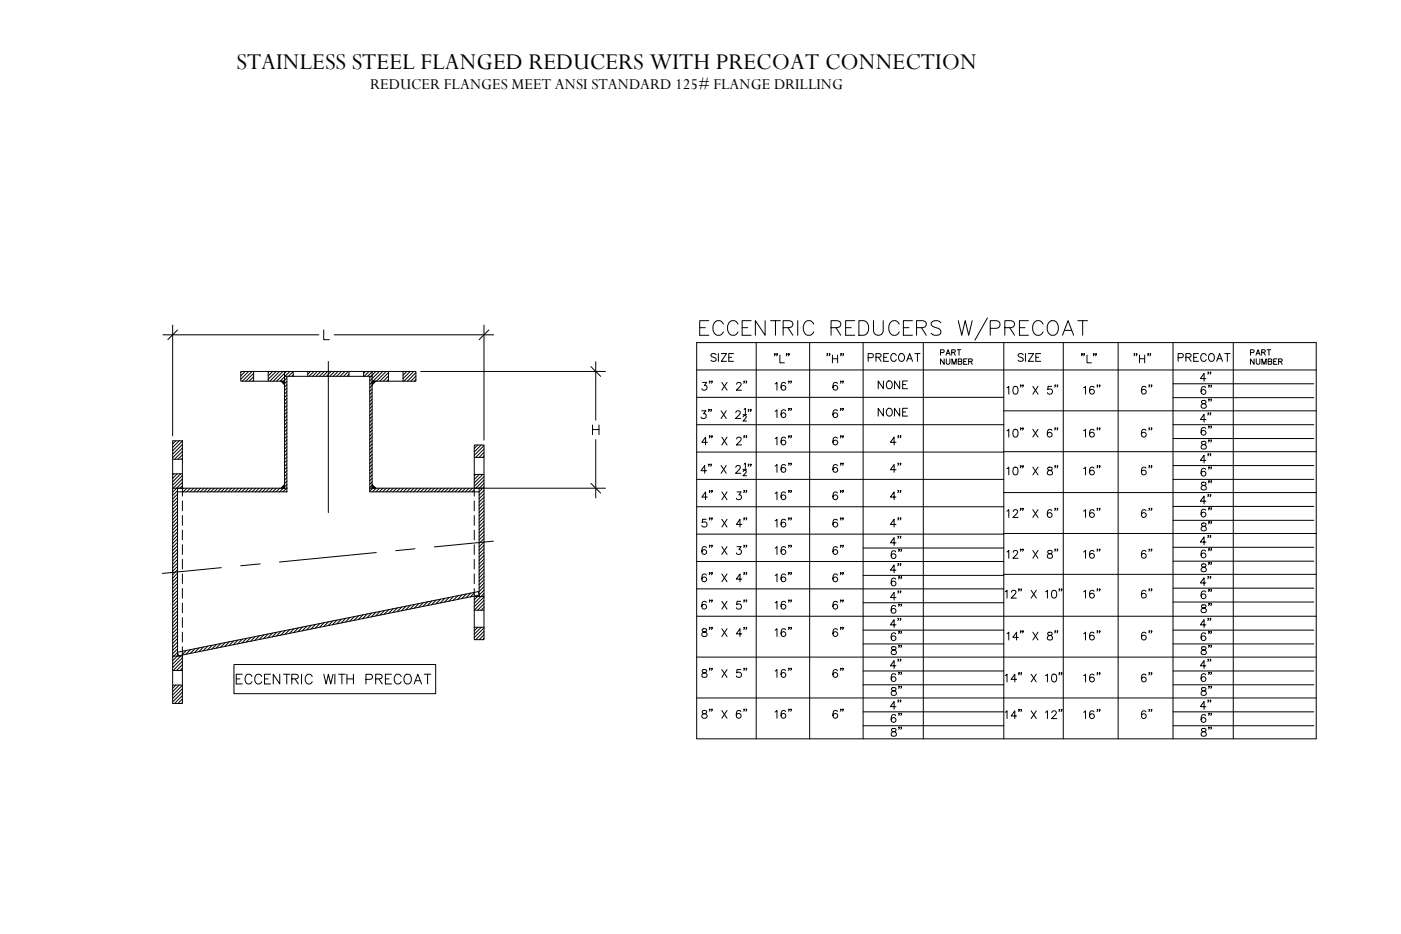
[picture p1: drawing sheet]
<svg xmlns="http://www.w3.org/2000/svg" width="914mm" height="610mm" viewBox="0 0 914 610" stroke-linecap="round" stroke-linejoin="round" font-family="sans-serif">
<g fill="none" stroke="#000" stroke-width=".65">
<path d="M106 219h102M113 212v73M116 215l-6 7M211 215v7h4M218 219h104M316 212v75M319 215l-6 7M214 236v99M386 239l6 7M389 236v38M455 224h404v258h-404zM494 224v258"/>
<path d="M528 224v258M563 224v258M603 224v258M614 230h2v-1l-2-1v4M616 234v4l-2-4v4M617 232l2-4 1 4M618 234v3l1 1 1-1v-3M618 231h2M621 230h2v-1l-2-1v4M621 238v-4l2 4 1-4v4M622 230l2 2M625 236h2l1-1-3-1v4l3-1-1-1"/>
<path d="M626 228v4M629 236h1M631 234h-2v4h2M632 236h2v-1l-2-1v4M633 236l2 2M655 224v258M694 224v258M730 224v258M766 224v258M805 224v258M816 230h2v-1l-2-1v4M819 234v4l-3-4v4"/>
<path d="M820 232l1-4 1 4M820 234v3l1 1 1-1v-3M820 231h2M823 230h2l1-1-3-1v4M824 238v-4l1 4 1-4v4M825 230l1 2M827 228h2M828 236h2v-1l-2-1v4l2-1-1-1M828 228v4M831 236h2M834 234h-3v4h3M835 236h2v-1l-2-1v4"/>
<path d="M836 236l1 2M158 242l-1 1M160 242l-3 3M162 242l-5 6M165 242l-7 7M166 246l-3 3M166 242v7M166 244l-6 5M166 248l-1 1M175 242v7M176 242l-1 1M178 242l-3 3"/>
<path d="M180 242l-5 6M182 242l-6 7M185 242l-7 7M186 242v77M186 246h57M186 249h-29v-7h114v7h-28M187 242l-6 7M187 247l-2 2M187 249l-1 1M187 251l-1 2M187 253l-1 2M187 256l-1 1"/>
<path d="M187 258l-1 1M187 246v75h-71M189 242l-6 7M191 242v4M191 245l-1 1M191 243l-3 3M201 242v4M203 242l-2 2M205 242l-3 4M207 242l-3 4M209 242l-3 4M212 242l-4 4"/>
<path d="M214 242l-3 4M216 242l-3 4M218 242l-3 4M221 242l-4 4M223 242l-3 4M225 242l-3 4M227 242l-3 4M228 242v4M228 244l-2 2M237 242v4M239 242l-2 2M241 242l-3 4"/>
<path d="M241 246v75h72l3-3M243 249l-2 2M243 252l-2 1M243 254l-2 1M243 256l-2 2M243 258l-2 2M243 242v77M243 242l-3 4M245 242l-4 4M248 242l-7 7M250 242l-7 7M252 242l-6 7"/>
<path d="M254 243l-6 6M254 242v7M254 248l-2 1M254 245l-4 4M263 242v7M263 242v1M266 242l-3 3M268 242l-5 5M270 242l-6 7M271 245l-3 4M271 243l-5 6M271 248l-1 1"/>
<path d="M275 242h120M455 259h200M455 241h404M766 250h91M766 260h91M187 262l-1 2M187 265l-1 1M187 267l-1 1M187 269l-1 2M187 271l-1 2M187 274l-1 1M187 276l-1 1"/>
<path d="M187 278l-1 2M187 260l-1 2M243 261l-2 1M243 263l-2 1M243 265l-2 2M243 267l-2 2M243 270l-2 1M243 272l-2 1M243 279l-2 1M243 274l-2 2M243 276l-2 2M387 277v7"/>
<path d="M391 277v7M455 277h200M458 268h3l-2 2a1.7 1.7 0 0 1 2 2 1.7 1.7 0 0 1-2 1 1.7 1.7 0 0 1-1-1M463 267h-1h1l-1 2M464 267v2M471 268l3 5M474 268l-3 5M480 269l1-1h1l1 1-1 2-2 2h3M485 271h2M485 272l1-1 1 1-2 3h2M486 267v-1v4M489 267h-1h1l-1 2"/>
<path d="M490 267v2M655 268h204M766 277h91M787 274h-4l3-4v6M113 300h6M115 288l-2 2M117 288l-4 4M119 295l-5 5M119 299l-1 1M119 297l-3 3M119 288l-6 6M119 290l-6 6"/>
<path d="M119 292l-6 7M187 280l-1 2M187 283l-1 1M187 285l-1 1M187 287l-1 2M187 289l-1 2M187 292l-1 1M187 296l-1 2M187 298l-1 2M187 294l-1 1M243 281l-2 1M243 283l-2 2"/>
<path d="M243 285l-2 2M243 288l-2 1M243 290l-2 1M243 292l-2 2M243 294l-2 2M243 297l-2 1M243 299l-2 1M310 299h6M312 290l-2 3M314 290l-4 5M316 293l-6 6M316 298l-1 1"/>
<path d="M316 291l-6 6M316 295l-3 4M387 280h4M389 287v38M455 295h200M655 295h204M766 286h91M113 319h74M113 309h6M113 309v1M116 309l-3 3M116 319v109"/>
<path d="M118 309l-5 5M119 315l-6 6M119 313l-6 6M119 317l-2 2M119 310l-6 7M120 319h-1M122 319l-2 2M124 319l-2 2M126 319l-2 2M129 319l-3 2M131 319l-2 2M133 319l-2 2"/>
<path d="M135 319l-2 2M138 319l-3 2M140 319l-2 2M142 319l-2 2M144 319l-2 2M147 319l-3 2M149 319l-2 2M151 319l-2 2M153 319l-2 2M156 319l-3 2M158 319l-3 2M160 319l-2 2"/>
<path d="M162 319l-2 2M165 319l-3 2M167 319l-2 2M169 319l-2 2M171 319l-2 2M174 319l-3 2M176 319l-3 2M178 319l-2 2M180 319l-2 2M183 319l-3 2M185 319l-3 2M187 318l-2 3"/>
<path d="M187 303l-1 1M187 305l-1 2M187 307l-1 2M187 309l-1 2M187 312l-1 1M187 314l-1 2M187 316l-1 2M187 300l-1 2M241 319h154M243 301l-2 2M243 303l-2 2M243 305l-2 2"/>
<path d="M243 308l-2 1M243 310l-2 1M243 312l-2 2M243 314l-2 2M243 317l-2 1M243 319l-2 2M245 319l-2 2M248 319l-3 2M250 319l-2 2M252 319l-2 2M254 319l-2 2M257 319l-3 2"/>
<path d="M259 319l-2 2M261 319l-2 2M263 319l-2 2M266 319l-3 2M268 319l-2 2M270 319l-2 2M272 319l-2 2M275 319l-3 2M277 319l-3 2M279 319l-2 2M281 319l-2 2M284 319l-3 2"/>
<path d="M286 319l-3 2M288 319l-2 2M290 319l-2 2M293 319l-3 2M295 319l-3 2M297 319l-2 2M299 319l-2 2M302 319l-3 2M304 319l-3 2M306 319l-2 2M308 319l-2 2M310 320l-2 1"/>
<path d="M310 310h6M311 310l-1 1M313 319v70M313 310l-3 3M315 310l-5 5M316 316l-3 3M316 311l-6 6M316 313l-5 6M386 315l6 7M455 313h200M461 307h-3l2-3v5M463 303h-1h1l-1 1"/>
<path d="M464 303v1M471 304l3 5M474 304l-3 5M480 305l1-1h1l1 1-1 1-2 3h3M485 306h2M485 308l1-1 1 1-2 3h2M486 303v-1v4M489 303h-1h1l-1 1M490 303v1M766 313h91M766 304h91M787 300h-4l3-3v5"/>
<path d="M116 320l-3 3M116 322l-3 4M116 325l-3 3M116 327l-3 3M116 329l-3 3M116 331l-3 4M116 334l-3 3M116 336l-3 3M116 338l-3 3M119 324v-36h-6v171h6v-37M119 327v6M119 336v7"/>
<path d="M187 321h.1M310 324v-34h6v127h-6v-28M310 327v6M310 337v6M316 320l-3 3M316 325l-3 3M316 338l-3 3M316 322l-3 3M316 327l-3 3M316 329l-3 3M316 331l-3 3M316 334l-3 3"/>
<path d="M316 336l-3 3M455 331h200M655 321h204M766 331h91M766 340h91M787 327h-4l3-3v5M116 340l-3 4M116 343l-3 3M116 345l-3 3M116 347l-3 3M116 349l-3 4M116 352l-3 3"/>
<path d="M116 354l-3 3M116 356l-3 3M116 358l-3 4M119 346v6M119 356v6M271 358l-13 1M310 346v6M310 356v6M316 354l-3 3M316 351l-3 4M316 340l-3 3M316 342l-3 4"/>
<path d="M316 358l-3 3M316 356l-3 3M316 345l-3 3M316 347l-3 3M316 349l-3 3M322 353l-38 4M455 349h200M563 358h92M655 348h204M766 357h91M784 342v1l3 1v1a1.7 1.7 0 0 1-1 2 1.7 1.7 0 0 1-2-2l3-2v-1zM787 360v-1a2.5 2.5 0 0 0-3 2 2.5 2.5 0 0 0 1 3 1.6 1.6 0 0 0 2-1 1.6 1.6 0 0 0-1-2 1.6 1.6 0 0 0-2 1"/>
<path d="M116 372l-3 3M116 361l-3 3M116 363l-3 3M116 365l-3 3M116 367l-3 4M116 370l-3 3M116 374l-3 3M116 376l-3 4M116 379l-3 3M119 365v6M119 375v6M144 371l-38 3"/>
<path d="M170 368l-13 1M246 361l-64 6M310 365v6M310 375v6M316 360l-3 4M316 363l-3 3M316 365l-3 3M316 367l-3 3M316 369l-3 4M316 374l-3 3M316 376l-3 3M316 372l-3 3"/>
<path d="M316 378l-3 4M455 366h200M563 376h92M585 378l-1-1a2.7 2.7 0 0 0-2 3 2.7 2.7 0 0 0 1 2 1.6 1.6 0 0 0 2-1 1.6 1.6 0 0 0-2-2 1.6 1.6 0 0 0-1 2M655 375h204M766 366h91M116 381l-3 3M116 383l-3 3M116 385l-3 4M116 388l-3 3M116 390l-3 3M116 392l-3 3"/>
<path d="M116 394l-3 4M116 397l-3 3M116 399l-3 3M119 384v6M119 394v6M245 400l-3 3M248 399l-3 3M251 398l-3 3M254 398l-3 3M257 397l-3 3M259 397l-3 3M262 396l-3 3"/>
<path d="M265 396l-3 3M268 395l-3 3M271 395l-3 3M273 394l-3 3M276 393l-3 3M279 393l-3 3M282 392l-3 3M285 392l-3 3M288 391l-4 3M290 391l-3 3M293 390l-3 3M296 389l-3 3"/>
<path d="M299 389l-3 3M302 388l-3 3M304 388l-3 3M307 387l-3 3M310 387l-3 3M310 384v5M310 389h6M312 389l-2 2M313 388l-196 40-1-2M313 388l-1-2-196 40M316 387l-6 7M316 396l-2 2"/>
<path d="M316 394l-4 4M316 390l-6 6M316 392l-6 6h6M316 381l-3 3M316 383l-3 3M316 385l-3 3M455 384h200M563 393h92M585 396l-1-1a2.7 2.7 0 0 0-2 3 2.7 2.7 0 0 0 1 2 1.6 1.6 0 0 0 2-1 1.6 1.6 0 0 0-2-2 1.6 1.6 0 0 0-1 2M766 384h91M766 393h91M787 380h-4l3-3v5"/>
<path d="M116 401l-3 3M116 403l-3 3M116 406l-3 3M116 408l-3 3M116 410l-3 3M116 412l-3 3M116 415l-3 3M116 417l-3 3M116 419l-3 3M119 403v6M119 413v6M147 419l-3 3"/>
<path d="M150 419l-3 3M152 418l-3 3M155 418l-3 3M158 417l-3 3M161 417l-3 3M164 416l-3 3M167 416l-3 3M169 415l-3 3M172 414l-3 3M175 414l-3 3M178 413l-3 3M181 413l-3 3"/>
<path d="M183 412l-3 3M186 412l-3 3M189 411l-3 3M192 410l-3 3M195 410l-3 3M197 409l-3 3M200 409l-3 3M203 408l-3 3M206 408l-3 3M209 407l-3 3M212 406l-3 3M214 406l-3 3"/>
<path d="M217 405l-3 3M220 405l-3 3M223 404l-3 3M226 404l-3 3M228 403l-3 3M231 402l-3 3M234 402l-3 3M237 401l-3 3M240 401l-3 3M242 400l-3 3M310 409h6M310 409h.1"/>
<path d="M312 409l-2 3M314 409l-4 5M316 412l-5 5M316 417h-1M316 414l-3 3M316 410l-6 6M455 402h404M563 411h92M766 411h91M113 428h6M113 438h6M116 428l-3 3"/>
<path d="M116 421l-3 3M116 424l-3 3M116 426l-3 3M118 428l-5 5M119 434l-4 4M119 432l-6 6M119 436l-1 2M119 429l-6 7M122 425l-3 2M124 424l-3 3M127 423l-3 3M130 423l-3 3"/>
<path d="M133 422l-3 3M136 422l-3 3M138 421l-3 3M141 421l-3 3M144 420l-3 3M153 434h131v19h-131zM455 429h404M563 420h92M563 438h92M582 422v2l2 1h1a1.7 1.7 0 0 1-2 2 1.7 1.7 0 0 1-1-2l3-2v-1zM766 420h91M766 438h91"/>
<path d="M787 435h-4l3-4v5M113 447h6l-6 7M115 447l-2 2M117 447l-4 4M119 454l-5 5M119 459h-1M119 456l-3 3M119 450l-6 6M119 452l-6 6M455 456h404M563 447h92M582 449v1l2 1 1 1a1.7 1.7 0 0 1-2 2 1.7 1.7 0 0 1-1-2l3-2-1-1z"/>
<path d="M766 447h91M563 465h92M563 474h92M582 476v1l2 1 1 1a1.7 1.7 0 0 1-2 2 1.7 1.7 0 0 1-1-2l3-2v-1zM766 465h91M766 474h91M784 476v1l3 1v1a1.7 1.7 0 0 1-1 2 1.7 1.7 0 0 1-2-2l3-2v-1zM787 461h-4l3-3v5"/>
</g>
<path d="M183 249h3v2zM243 249h2l-2 2zM183 319l3-3v3zM243 316l2 3h-2z" fill="#000" stroke="#000" stroke-width=".65"/>
<text font-size="20.7" x="455" y="223">ECCENTRIC REDUCERS W/PRECOAT</text>
<text font-size="16.5" x="154" y="45">STAINLESS STEEL FLANGED REDUCERS WITH PRECOAT CONNECTION</text>
<text font-size="11" x="242" y="58">REDUCER FLANGES MEET ANSI STANDARD 125# FLANGE DRILLING</text>
<g font-size="10.6">
<text x="457" y="345">5&quot; X 4&quot;</text>
<text x="505" y="345">16&quot;</text>
<text x="543" y="345">6&quot;</text>
<text x="580" y="345">4&quot;</text>
<text x="580" y="357">4&quot;</text>
<text x="656" y="419">14&quot; X 8&quot;</text>
<text x="706" y="419">16&quot;</text>
<text x="744" y="419">6&quot;</text>
<text x="153" y="448">ECCENTRIC WITH PRECOAT</text>
</g>
<g font-size="10.1">
<text x="504" y="238">&quot;L&quot;</text>
<text x="538" y="238">&quot;H&quot;</text>
<text x="704" y="238">&quot;L&quot;</text>
<text x="739" y="238">&quot;H&quot;</text>
<text x="782" y="250">4&quot;</text>
<text x="457" y="256">3&quot; X 2&quot;</text>
<text x="505" y="256">16&quot;</text>
<text x="543" y="256">6&quot;</text>
<text x="656" y="259">10&quot; X 5&quot;</text>
<text x="706" y="259">16&quot;</text>
<text x="744" y="259">6&quot;</text>
<text x="783" y="259">6&quot;</text>
<text x="783" y="268">8&quot;</text>
<text x="505" y="274">16&quot;</text>
<text x="543" y="274">6&quot;</text>
<text x="656" y="286">10&quot; X 6&quot;</text>
<text x="706" y="286">16&quot;</text>
<text x="744" y="286">6&quot;</text>
<text x="783" y="285">6&quot;</text>
<text x="457" y="292">4&quot; X 2&quot;</text>
<text x="505" y="292">16&quot;</text>
<text x="543" y="292">6&quot;</text>
<text x="580" y="292">4&quot;</text>
<text x="783" y="294">8&quot;</text>
<text x="505" y="309">16&quot;</text>
<text x="543" y="309">6&quot;</text>
<text x="580" y="309">4&quot;</text>
<text x="656" y="311">10&quot; X 8&quot;</text>
<text x="706" y="311">16&quot;</text>
<text x="744" y="311">6&quot;</text>
<text x="783" y="312">6&quot;</text>
<text x="783" y="321">8&quot;</text>
<text x="457" y="327">4&quot; X 3&quot;</text>
<text x="505" y="327">16&quot;</text>
<text x="543" y="327">6&quot;</text>
<text x="580" y="327">4&quot;</text>
<text x="656" y="339">12&quot; X 6&quot;</text>
<text x="706" y="339">16&quot;</text>
<text x="744" y="339">6&quot;</text>
<text x="783" y="339">6&quot;</text>
<text x="782" y="357">4&quot;</text>
<text x="457" y="363">6&quot; X 3&quot;</text>
<text x="505" y="363">16&quot;</text>
<text x="543" y="363">6&quot;</text>
<text x="580" y="366">6&quot;</text>
<text x="656" y="365">12&quot; X 8&quot;</text>
<text x="706" y="365">16&quot;</text>
<text x="744" y="365">6&quot;</text>
<text x="580" y="375">4&quot;</text>
<text x="783" y="374">8&quot;</text>
<text x="457" y="381">6&quot; X 4&quot;</text>
<text x="505" y="381">16&quot;</text>
<text x="543" y="381">6&quot;</text>
<text x="580" y="393">4&quot;</text>
<text x="655" y="392">12&quot; X 10&quot;</text>
<text x="706" y="392">16&quot;</text>
<text x="744" y="392">6&quot;</text>
<text x="783" y="392">6&quot;</text>
<text x="457" y="399">6&quot; X 5&quot;</text>
<text x="505" y="399">16&quot;</text>
<text x="543" y="399">6&quot;</text>
<text x="783" y="401">8&quot;</text>
<text x="580" y="411">4&quot;</text>
<text x="782" y="411">4&quot;</text>
<text x="457" y="417">8&quot; X 4&quot;</text>
<text x="505" y="417">16&quot;</text>
<text x="543" y="417">6&quot;</text>
<text x="580" y="419">6&quot;</text>
<text x="783" y="419">6&quot;</text>
<text x="783" y="428">8&quot;</text>
<text x="580" y="437">4&quot;</text>
<text x="457" y="443">8&quot; X 5&quot;</text>
<text x="505" y="443">16&quot;</text>
<text x="543" y="443">6&quot;</text>
<text x="580" y="446">6&quot;</text>
<text x="655" y="446">14&quot; X 10&quot;</text>
<text x="706" y="446">16&quot;</text>
<text x="744" y="446">6&quot;</text>
<text x="783" y="446">6&quot;</text>
<text x="783" y="455">8&quot;</text>
<text x="580" y="464">4&quot;</text>
<text x="457" y="470">8&quot; X 6&quot;</text>
<text x="505" y="470">16&quot;</text>
<text x="543" y="470">6&quot;</text>
<text x="580" y="473">6&quot;</text>
<text x="655" y="470">14&quot; X 12&quot;</text>
<text x="706" y="470">16&quot;</text>
<text x="744" y="470">6&quot;</text>
<text x="783" y="473">6&quot;</text>
</g>
<text font-size="9.3" x="572" y="255">NONE</text>
<g font-size="8.8">
<text x="463" y="237">SIZE</text>
<text x="566" y="237">PRECOAT</text>
<text x="663" y="237">SIZE</text>
<text x="768" y="237">PRECOAT</text>
<text x="572" y="273">NONE</text>
</g>
</svg>
